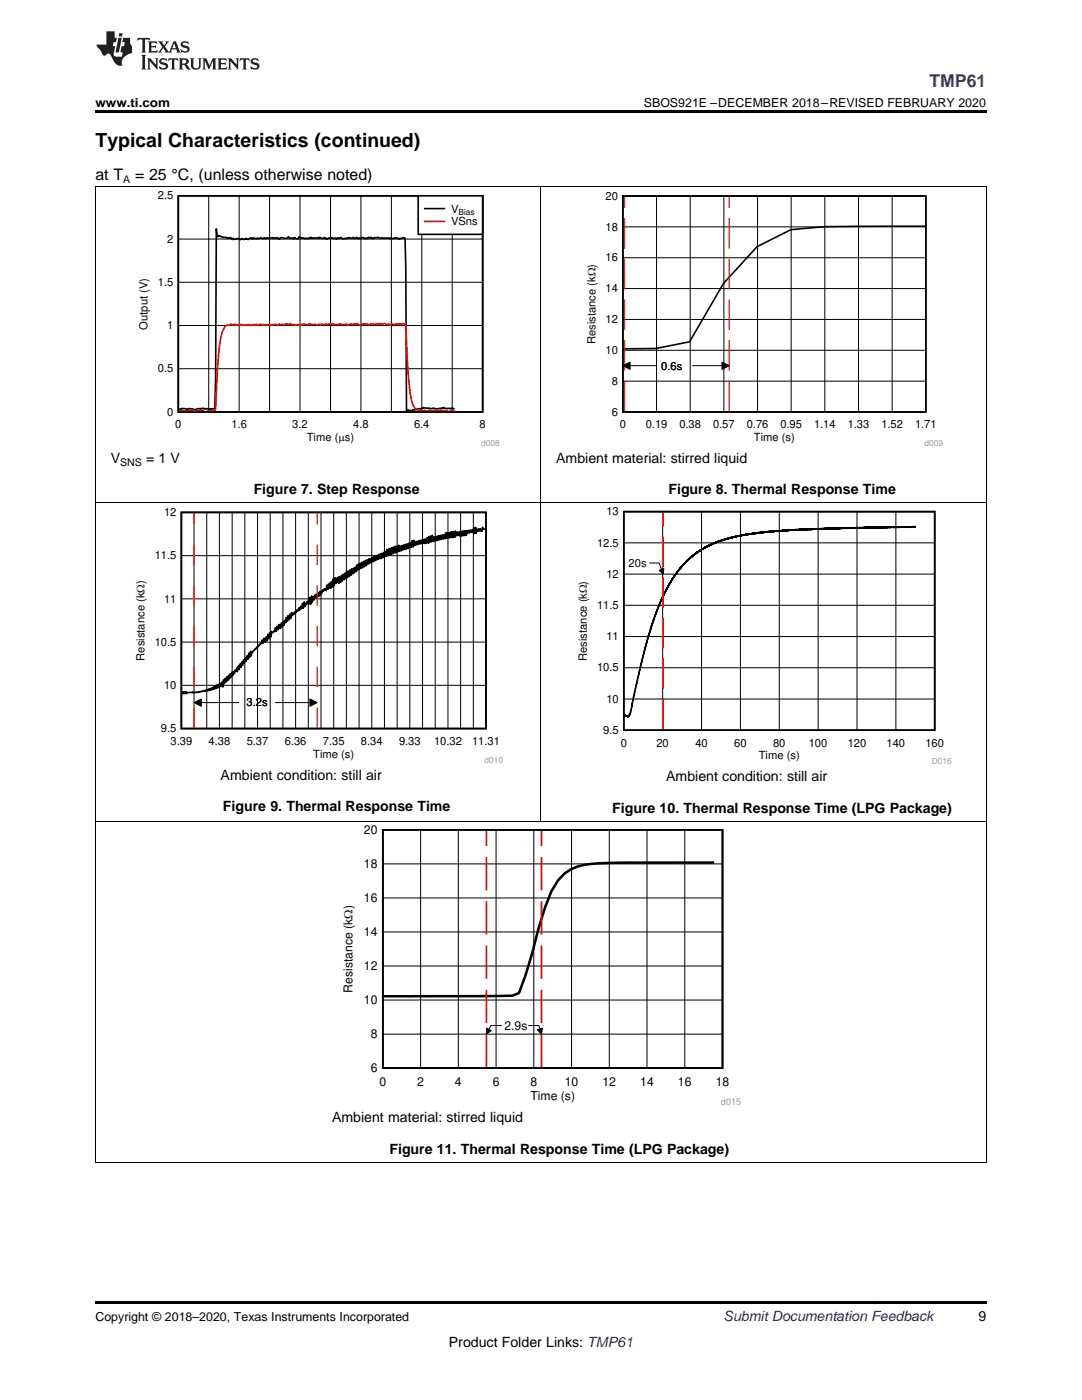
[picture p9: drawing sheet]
<svg xmlns="http://www.w3.org/2000/svg" width="216mm" height="279mm" viewBox="0 0 216 279" stroke-linecap="round" stroke-linejoin="round" font-family="sans-serif">
<path d="M19 259.7h177.8v.5h-177.8z" fill="#000"/>
<g fill="none" stroke="#000" stroke-width=".2">
<path d="M19.1 37.2v194.8M41.7 39.1v43.1M47.7 39.1v43.1M53.8 39.1v43.1M59.9 39.1v43.1M65.9 39.1v43.1M72 39.1v43.1M78.1 39.1v43.1M84.2 39.1v43.1M90.2 39.1v43.1M107.9 37.2v126.7M196.8 37.2v194.8"/>
<path d="M35.6 56.3h60.7M35.6 47.7h60.7M35.6 73.6h60.7M35.6 65h60.7M19 100.4h177.8M36.2 119.5h60.8M36.2 110.9h60.8M38.7 102.3v43.1M41.3 102.3v43.1M43.8 102.3v43.1M46.3 102.3v43.1M48.9 102.3v43.1"/>
<path d="M51.4 102.3v43.1M53.9 102.3v43.1M56.5 102.3v43.1M59 102.3v43.1M61.5 102.3v43.1M64.1 102.3v43.1M66.6 102.3v43.1M69.1 102.3v43.1M71.6 102.3v43.1M74.2 102.3v43.1M76.7 102.3v43.1M79.2 102.3v43.1"/>
<path d="M81.8 102.3v43.1M84.3 102.3v43.1M86.8 102.3v43.1M89.4 102.3v43.1M91.9 102.3v43.1M94.4 102.3v43.1M124.5 114.6h62M124.5 108.3h62M129.5 112.4h2l.5 1.2M131.5 113.8l1-.3-.2 1.1zM132.2 102.1v43.6M140 102.1v43.6"/>
<path d="M147.7 102.1v43.6M155.5 102.1v43.6M163.2 102.1v43.6M171 102.1v43.6M178.8 102.1v43.6M36.2 136.8h60.8M36.2 128.1h60.8M61.8 139.5l1.5 .7-1.5 .8zM124.5 139.5h62M124.5 133.3h62M124.5 127h62M124.5 120.8h62"/>
<path d="M38.7 140.2l1.5-.7v1.5zM40.2 140.2h7.5M54.9 140.2h6.9M19 163.9h177.8M76.4 179.2h67.8M76.4 172.4h67.8M83.9 165.6v47.6M91.5 165.6v47.6M99 165.6v47.6M106.5 165.6v47.6M114 165.6v47.6M121.6 165.6v47.6"/>
<path d="M129.1 165.6v47.6M136.6 165.6v47.6M76.4 199.6h67.8M76.4 192.8h67.8M76.4 186h67.8M76.4 206.4h67.8M97.1 205.2l.9 .5-.9 .7zM100.1 204.7h-2.1l-.4 .7M105.4 204.7h2.1l.2 .6M107.2 205.5l1-.3-.2 1.2zM19 231.9h177.8"/>
</g>
<path d="M76.4 165.6h67.8v47.6h-67.8z" fill="none" stroke="#000" stroke-width=".35"/>
<path d="M142.5 172.1l-15.6 .1a77.7 77.7 0 0 0-10.4 .4 8.4 8.4 0 0 0-6.5 5.2l-1.3 3.3-3.8 13.6-1.3 3.5-1.3 .5h-1.3l-24.4 .1" fill="none" stroke="#000" stroke-width=".5"/>
<path d="M97 165.8v3.1M97 171.1v6.6M97 179.9v6.6M108 165.8v3.1M108 171.1v6.6M108 179.9v6.6M97 197.5v6.7M97 188.7v6.6M108 188.7v6.6M108 197.5v6.7M97 206.4v6.6M108 206.4v6.6" fill="none" stroke="#f00" stroke-width=".35"/>
<path d="M131.5 113.8l1-.3-.2 1.1zM38.7 140.2l1.5-.7v1.5zM61.8 139.5l1.5 .7-1.5 .8zM97.1 205.2l.9 .5-.9 .7zM107.2 205.5l1-.3-.2 1.2z" fill="#000"/>
<path d="M124.5 102.1h62v43.6h-62zM182.6 105.1h-.4v.1l-.1-.1-.1 .1-.7-.1-.4 .2-.1-.2-.1 .1-1.2-.1-.4 .2-.2-.1-.6 .1-.1-.2-.7 .2-.2-.2v.2l-1-.1v.1l-.1-.1-.1 .1v-.1v.1l-1-.1v.1l-.4-.1v.1v-.1h-.7l-.1 .2-.2-.2-.1 .2-.6-.2-.2 .2-.2-.2-.3 .2h-.7l-.1-.1-.5 .1v-.1l-.1 .1-.1-.1-.4 .1-.2-.1h-.4l-.1 .1-.6-.1-.2 .2-.1-.2-.2 .1-.2-.1-.1 .2-.1-.2-.1 .1-.1-.1-.5 .2-.1-.1-.5 .1-.2-.1-.3 .1-.2-.1v.1l-.3-.1v.2l-.6-.2-.1 .1v-.1l-.1 .1-.2-.1-.1 .2-1-.1-.3 .1-.2-.1-.1 .1-.1-.1-.3 .1-.5-.1-.2 .2-.1-.2-.2 .2v-.1l-.1 .1-.1-.2-.1 .2-.5-.1-.1 .1-.2-.1-.1 .1-.2-.1v.1l-.3-.1-.1 .2-.3-.1-.1 .1-.1-.2-1.6 .3-.6-.1-.1 .1h-.5l-.1-.1-.1 .2-.2-.1-.1 .1v-.2l-1.2 .2-.1-.1v.2l-.2-.1-.6 .1v-.1l-.3 .1h-.4l-.1 .1-.1-.1-.1 .1-.6-.1v.2l-.5-.1-.6 .2-.1-.1-.6 .2-.2-.1-.3 .2-.3-.1v.1h-.6v.1h-.5l-.1 .1h-.7l-.1 .1-.1-.1-.5 .2h-.5v.2l-.1-.1-.3 .1h-.4v.1h-.1l-.4 .2-.3-.1-3.3 1.2-.5 .4-.1-.1-1.9 1.1-2 1.5-2 2.3-1.8 2.7-1.6 3.1-1.8 4.6-1.5 5.3-2.9 12.8-.4 .7-.8-.3" fill="none" stroke="#000" stroke-width=".32"/>
<path d="M132.3 102.3v2.8M132.3 107.1v6.1M132.3 115.2v6.1M132.3 123.3v6.1M132.3 131.4v6.1M132.3 139.5v6.1" fill="none" stroke="#f00" stroke-width=".32"/>
<path d="M35.6 39.1h60.7v43.1h-60.7zM35.7 81.7h.5l.1-.2 1.3 .2 .1-.2a1.4 1.4 0 0 1 1.2 .4l.2-.3 .3 .1 .1-.2 .5 .2 .1-.2 .2 .2 .3-.2a.38 .38 0 0 0 .6 0l.5 .2 .3-.1 .1 .2 .3-.3 .5 .1 .1-6.1 .2-29.8 .1 1.4 .2 .1 .1-.2 .6 .3 .9 .1 .2 .2 .8-.2 .3 .4 .1-.3 .3 .3 .6-.2 .5 .2 .3-.2 .6 .2 .3-.2 .4 .2 .5-.4 .5 .3 .1-.3 .2 .2 .3 .1 .3-.2 .1 .2 .6-.2a.35 .35 0 0 0 .6-.1 .36 .36 0 0 0 .6 0l.2 .2 .9-.2 .2 .2 .3-.2 .1 .2 .3-.2 .3 .3a1.24 1.24 0 0 1 1.4-.1l.6-.3 .1 .3 .6-.1 .2 .2 .3-.3 .3 .3h.3l.3-.5 .3 .3h.5l.3 .1a.39 .39 0 0 1 .6 .1l.4-.3 .2 .2 .2-.2 .4 .1 .9-.1 .2 .1 .1-.2 .6 .3 .3-.2 .3 .3 1.1-.3 .5 .2 .4-.1 .2 .2 .1-.2 .5 .1 .3-.2a1.11 1.11 0 0 0 1.2 .1l.3-.1 .4 .1 .5-.1 .5 .2 .1-.2 .3 .2 1.1-.2 .4 .3 .2-.2 .3 .1 .1-.3 .2 .2 .3-.1 .1 .2 .2-.1 .1 .1 .3-.2h.8l.5 .2 .3-.2 .3 .2 .4-.1 .8 .1 .1-.2 .5 .2a1.3 1.3 0 0 1 1.2 .1l.9-.3 .3 .1 .3 34.6M81.3 82.1l.1-.4 .3 .3 .2-.1 .1 .2M90.7 81.6l-.6-.2-.2 .2-.7-.1a.36 .36 0 0 1-.6-.2l-.2 .2-.3-.1-.1 .2-.5-.1-.2 .1h-.7l-.2-.2-.6 .2-.1-.2-.2 .1-1-.2a1.22 1.22 0 0 1-1.2 .2l-.2 .2-.8 .1-.2 .3M36.2 102.3h60.8v43.1h-60.8zM96.8 105.5l-.4 .1-.1-.4-.1 .9-.1-.4-.2 .3-.1-.5-.2 .5-.1-.5-.2 .5-.2-.4-.1 .9-.1-1.3-.2 1.3-.1-1.2-.3 .9-.1-.5-.2 .6-.1-.5-.3 .6-.1-.6-.2 .6-.1-.5-.1 .9-.1-.9-.3 1-.1-1-.1 .1-.1 .9-.1-.9-.3 1-.1-.9-.2 .9-.1-.9-.1 .8-.3-.7-.1 .7-.2-.9-.1 1.2-.3-1.1-.1 1.2-.2-1.2-.1 1.2-.2-1.1-.2 1.1-.1-1-.2 1.1-.1-1.1-.2 1.1-.2-1-.1 1.1-.1-.7h-.1l-.1 .8-.3-.9-.1 1-.1-.8-.1-.1-.1 .9-.3-.8-.1 .9-.1-.8-.2 .9-.1-.8-.2 .1-.1 .8-.1-.8-.2 .9-.1-1.3-.3 1.4-.1-1.2-.2 1.2-.1-1.1-.1 1.3-.3-1.1-.1 1.1-.1-.9-.2 1-.1-.9-.2 .8-.2-.7-.1 .8-.2-.7-.1 .7-.3-.6-.1 .7-.2-.6-.1 .7-.3-.6-.1 .7-.2-1-.1 1.3-.3-1.2-.1 1.3-.2-.9-.1 1-.3-.9-.1 1.1-.2-1-.1 1.1-.2-1-.1 1.1-.3-.9-.1 1-.2-.9-.1 1-.2-.9-.2 1-.1-1.2-.2 1.3-.2-1.1-.2 1.3-.1-1.3-.1 1.4-.2-1.2-.2 1.3-.2-1.2-.1 1.3-.2-1.2-.1 1.4-.3-1.3-.1 1.4-.2-1.2-.1 1.3-.2-.9-.2 1.1-.1-.9-.2 1-.1-.9-.3 1.1-.1-1-.1 1-.2-.8-.2 .9-.2-.8-.1 1-.2-.8-.1 1-.3-.9-.1 1-.2-.8-.1 1-.3-.8-.1 1-.1-1-.2 1.1-.1-.9-.3 1.2-.1-1-.2 1.2-.1-1.1-.3 1.3-.1-1.1-.2 1.3-.1-1.1-.3 1.3-.1-1.1-.2 1.3-.1-1.2-.1 1.4-.1-.9-.3 1.1-.1-.9-.1 .1-.1 1-.2-1-.2 1.3-.1-1h-.1l-.1 1.2-.2-1-.2 1.3-.2-1.1-.1 1.3-.2-1.1-.1 1.3-.2-1-.1-.1-.1 1.3-.2-1-.1 1.3-.1-1-.2-.1-.1 1.3-.1-1.2-.1 1-.2-.8-.2 1.1-.2-1.2-.1 1.6-.2-1.4-.1 1.6-.3-1-.1 1.3-.1-1.1-.1 1.1-.2-.9-.2 1.1-.2-.8-.1 1.1-.4-.5-.2 .6-.1-.3-.2 .7-.1-.4-.2 .8-.1-.8-.2 1-.1-.6-.1 .1-.2 .8-.1-.7-.1 .6-.1-.5-.2 1-.2-.6-.1 .1-.1 1-.1-1.3-.2 1.7-.1-1.4-.3 1.4-.1-.7-.1 .6-.2-.4-.4 1-.1-1-.2 1.3-.1-1-.3 1.1-.1-.5-.2 .8-.1-.5-.3 .7-.2-.2-.1 .4-.2-.2-.1 .5-.2 .1-.1-.3-.2 .6-.1-.6-.1 1.1-.3-.8-.1 1.1-.2-.8-.1 1.1-.3-.8-.1 1.1-.1-.5-.2 1-.1-.8-.3 1.1-.1-.8-.1 .2-.1 .9-.1-.8-.1 .8-.2-.8-.2 1.1-.1-.7-.2 1-.1-.7-.3 .8-.1-.2-.3 .5-.1-.4-.2 1.1-.2-.8-.1 1.2-.2-.9-.2 1.2-.1-.8-.2 1.1-.1-.7-.1 .7-.1-.7-.3 1-.1-.7-.2 .8-.1-.1-.3 .4-.1-.1-.2 .5-.1-.1-.3 .4-.8 .7-.1 .7-.1-.9-.2 1.3-.1-1-.3 1.3-.1-.7-.2 1.1-.1-.7-.3 1.1-.1-.7-.2 1.1-.1-.7-.1 .2-.2 .9-.1-.7-.2 1.1-.1-.7-.1 .2-.1 .9-.2-.7-.1 .7-.2-.3-.1 .7-.1-.4-.3 .8-.1-.7-.2 1.1-.1-.7-.3 1-.1-.7-.2 1-.1-.7-.2 1-.2-.7-.2 1-.1-.7-.1 1.4-.1-.9h-.2l-.1 .8-.2-.6-.1 .8-.2-.6-.2 .7-.1-.6-.2 .7-.1-.5-.2 .6-.2-.4-.2 .6-.1-.4-.2 .4-.2-.3-.2 .4-.1-.3-.2 .4-.1-.2-.3 .2-.1-.1-.1 .1-.2-.1-.1 .2-1.2 .2-.6-.1-.2 .2-.1-.2-1.1 .1-.1 .2-.1-.4-.2 .5-.1-.5-.3 .5-.1-.5-.1 .2" fill="none" stroke="#000" stroke-width=".33"/>
<path d="M38.7 102.4v2.3M38.7 108.7v4.1M38.7 116.8v4.1M63.3 102.4v2.3M63.3 108.7v4.1M63.3 116.8v4.1M38.7 124.9v4.1M38.7 133.1v4M63.3 124.9v4.1M63.3 133.1v4M38.7 141.2v4M63.3 141.2v4" fill="none" stroke="#f00" stroke-width=".23"/>
<path d="M35.7 82l1.5-.1 .2 .2 .5-.2 1 .1 1.5-.2 .3 .3M41 82.1h.2M41.4 82.1l1.5-.1 .1-.4 .6-10.9a11.1 11.1 0 0 1 1.2-5.4l.5-.4h.4l.4-.2 .3 .1 .6-.1a1.22 1.22 0 0 0 1.2 0l.3 .2 1.4-.1 .2 .1 1.1-.2 .2 .2 1-.2 1.2 .2 .2-.1 .5 .1 .1-.2h.8l.3 .2 .3-.2 .9 .1 .4-.2 .5 .2 .3-.2 .1 .2h2.2a1.28 1.28 0 0 1 1.2 0l.4-.2 .6 .2 .5-.1 1.1 .1 .1-.1 .5 .1 1-.2 .2 .2 .3-.2 1.2 .2 .6-.2 .5 .2 .7-.1 .3 .2 .6-.3 .3 .2 .5-.2 .2 .1a.44 .44 0 0 1 .7 .1l.5-.1 .1 .1 .2-.2 1.2 .2 .7-.2 .3 .2 .5-.2 .3 .1 .3-.1 .2 .1 .7-.1 .5 .2 .4-.1 .2 .2 .6-.2h.6l.1 .1 .4-.2 1.3 .1 .2 .3 .6 11.2 .4 3.3a2.57 2.57 0 0 0 1.4 2.3l.3 .2 2.1-.1 .2 .2 2.1-.2 .2 .1 .1-.1 .1 .2M88.6 82.1h.8M89.7 82.1h.7M90.7 81.9l-.3 .2" fill="none" stroke="#f00" stroke-width=".33"/>
<path d="M83.4 39.1h12.9v7.7h-12.9z" fill-rule="evenodd" fill="#fff"/>
<path d="M83.4 39.1h12.9v7.7h-12.9zM84.7 41.6h4" fill="none" stroke="#000" stroke-width=".33"/>
<path d="M84.7 44.2h4" fill="none" stroke="#f00" stroke-width=".33"/>
<path d="M124.3 39.1h60.4v43.1h-60.4zM184.6 45.1l-20 .1-6.8 .6-6.7 3.4-6.8 7.4-6.7 11.6-6.7 1.4h-6.5" fill="none" stroke="#000" stroke-width=".32"/>
<g fill="none" stroke="#000" stroke-width=".2">
<path d="M19 37.2h177.8M131 39.1v43.1M137.7 39.1v43.1M144.4 39.1v43.1M151.2 39.1v43.1M157.9 39.1v43.1M164.6 39.1v43.1M171.3 39.1v43.1M178 39.1v43.1M124.3 57.6h60.4M124.3 51.4h60.4M124.3 45.3h60.4"/>
<path d="M124.3 76.1h60.4M124.3 69.9h60.4M124.3 63.8h60.4M124.3 73l1.4-.7v1.4zM125.7 73h5.3M138.1 73h6M144.1 72.3l1.4 .7-1.4 .7z"/>
</g>
<path d="M124.6 39.3v2.2M124.6 43.5v6.1M124.6 51.7v6M124.6 59.8v6M124.6 67.9v6.1M124.6 76v6.1" fill="none" stroke="#f00" stroke-width=".2"/>
<path d="M145.5 39.3v2.2M145.5 43.5v6.1M145.5 51.7v6M145.5 59.8v6M145.5 67.9v6.1M145.5 76v6.1" fill="none" stroke="#f00" stroke-width=".23"/>
<path d="M124.3 73l1.4-.7v1.4zM144.1 72.3l1.4 .7-1.4 .7z" fill="#000"/>
<path d="M19 22h177.8v.5h-177.8z" fill="#000"/>
<g fill="#231f20">
<path d="M27.5 7.6l-.1 .5 .4-.2h.6v.1v2.1l-.2 .4h1l-.3-.4v-2.1l.1-.1h.5l.5 .2-.2-.5zM29.5 8.3l.2 .3v1.5l-.2 .4h1.8l.2-.6a1.04 1.04 0 0 1-1.3 .2v-.7h.6l.3 .2v-.6l-.3 .2h-.6v-.6l.8-.1 .4 .3-.2-.5zM31.5 8.3l.9 1.1-.9 1.1h.8l-.2-.2 .5-.7 .4 .7-.2 .2h1.5l-.1-.2 .1-.4h.9l.1 .4-.2 .2h1l-.3-.3-.7-1.9h-.5l-.9 2-.8-1 .9-1h-.8l.1 .3-.3 .5-.4-.6 .2-.2zM34.7 8.6l.4 1h-.7zM36.3 8.4a.63 .63 0 0 0-.2 .7 .63 .63 0 0 0 .6 .4l.6 .2 .1 .2a.75 .75 0 0 1-.7 .4 .75 .75 0 0 1-.6-.5l.1 .7 .1-.1a1.11 1.11 0 0 0 1.5-.6 1.13 1.13 0 0 0-1.2-.8l-.1-.4a1.04 1.04 0 0 1 1.2 .2l-.2-.5-.1 .1-.5-.2zM28.2 10.9l.2 .4v2.2l-.2 .4h1l-.3-.4v-2.2l.3-.4zM29.3 11.6l.3 .4v1.5l-.3 .4h.8l-.2-.4v-1.3l1.5 1.7v-1.9l.2-.4h-.7l.2 .4v.9l-1.1-1.3zM32 11.8a.62 .62 0 0 0-.2 .7 .62 .62 0 0 0 .6 .4l.6 .1 .1 .3a.76 .76 0 0 1-.7 .3 .76 .76 0 0 1-.6-.4l.1 .7 .1-.1a1.11 1.11 0 0 0 1.5-.6 1.13 1.13 0 0 0-1.2-.8l-.1-.4a1.04 1.04 0 0 1 1.2 .2l-.2-.6-.1 .1-.5-.1zM33.7 11.6l-.2 .6a.61 .61 0 0 1 .8-.3v1.6l-.2 .4h.9l-.2-.4v-1.6a.63 .63 0 0 1 .8 .3l-.2-.6zM35.6 11.6l.3 .4v1.5l-.3 .4h1l-.2-.2v-.8l.5 .2a.76 .76 0 0 0 1.2 .7l-1-1a.58 .58 0 0 0 .6-.5 .58 .58 0 0 0-.5-.6zM36.4 11.9h.1a.45 .45 0 0 1 .5 .1 .45 .45 0 0 1 .1 .5l-.7 .2zM37.9 11.6l.2 .2a2.17 2.17 0 0 0 .3 1.9 .99 .99 0 0 0 1.6-.6v-1.1l.2-.4h-.7l.2 .2a1.92 1.92 0 0 1-.2 1.8 .6 .6 0 0 1-.9-.5v-1.1l.2-.4zM40.4 11.6l.2 .4v1.5l-.2 .4h.7l-.2-.4v-1.4l.8 1.8 .8-1.8v1.4l-.2 .4h.9l-.2-.4v-1.5l.2-.4h-.8l-.6 1.5-.6-1.5zM43.4 11.6l.2 .4v1.5l-.2 .4h1.8l.2-.6a1.04 1.04 0 0 1-1.3 .1v-.6h.5l.4 .2v-.6l-.4 .2h-.5v-.7h.8l.3 .3-.1-.6zM45.5 11.6l.2 .4v1.5l-.2 .4h.7l-.2-.4v-1.3l1.5 1.7v-1.9l.2-.4h-.7l.2 .4v.9l-1.1-1.3zM47.9 11.6l-.1 .6a.61 .61 0 0 1 .8-.3v1.6l-.3 .4h1l-.3-.4 .1-1.6a.63 .63 0 0 1 .7 .3l-.1-.6zM50.2 11.8a.62 .62 0 0 0-.2 .7 .62 .62 0 0 0 .6 .4l.6 .1 .2 .3a.76 .76 0 0 1-.8 .3 .76 .76 0 0 1-.6-.4l.1 .7 .2-.1a1.11 1.11 0 0 0 1.5-.6 1.13 1.13 0 0 0-1.3-.8l-.1-.4a1.04 1.04 0 0 1 1.2 .2l-.1-.6-.2 .1-.5-.1z"/>
<path d="M21.2 6.3v2.6h-1.9l.1 .4 .7 .9a.91 .91 0 0 0 1 .8 .56 .56 0 0 1 .5-.3 .56 .56 0 0 1 .5 .3l.4 .8a1.53 1.53 0 0 0 1.9 1.2 1.54 1.54 0 0 1 1-2.1l.9-.3v-1.4a1.52 1.52 0 0 1-.3-1.6h-1.4l-.2 .8h.5l-.2 .8h-.4l-.2 1v.2l.4 .1-.2 .8a1.93 1.93 0 0 1-1.6-.3l.3-1.8h-.5l.2-.8h.4l.2-.8h-.4v-1.3zM23.6 7.6l-.6 2.9h.7l.6-2.9zM23.8 6.6l-.1 .7h.6l.2-.7z"/>
</g>
<text font-size="3.9" x="19" y="29.3">Typical Characteristics (continued)</text>
<text font-size="3.5" fill="#00f" x="185.5" y="17.3">TMP61</text>
<g font-size="3.2">
<text x="19" y="36">at T</text>
<text x="27" y="36">= 25 °C, (unless otherwise noted)</text>
</g>
<g font-size="2.8">
<text x="22.1" y="92.4">V</text>
<text x="29.1" y="92.4">= 1 V</text>
<text x="111" y="92.4">Ambient material: stirred liquid</text>
<text x="50.6" y="98.7">Figure 7. Step Response</text>
<text x="133.4" y="98.7">Figure 8. Thermal Response Time</text>
<text x="44" y="155.6">Ambient condition: still air</text>
<text x="132.9" y="155.9">Ambient condition: still air</text>
<text x="44.5" y="161.9">Figure 9. Thermal Response Time</text>
<text x="122.2" y="162.2">Figure 10. Thermal Response Time (LPG Package)</text>
<text x="66.3" y="224">Ambient material: stirred liquid</text>
<text x="77.7" y="230.2">Figure 11. Thermal Response Time (LPG Package)</text>
<text x="195.3" y="263.6">9</text>
<text x="89.6" y="268.9">Product Folder Links: TMP61</text>
</g>
<text font-size="2.8" fill="#0000c8" x="144.4" y="263.6">Submit Documentation Feedback</text>
<g font-size="2.5">
<text x="19" y="21.4">www.ti.com</text>
<text x="128.5" y="21.4">SBOS921E –DECEMBER 2018–REVISED FEBRUARY 2020</text>
<text x="19" y="263.6">Copyright © 2018–2020, Texas Instruments Incorporated</text>
</g>
<g font-size="2.4">
<text x="72.6" y="166.4">20</text>
<text x="72.6" y="173.2">18</text>
<text x="72.6" y="180">16</text>
<text x="72.6" y="186.8">14</text>
<text x="72.6" y="193.6">12</text>
<text x="70.3" y="198.1" transform="rotate(-90 70.3 198.1)">Resistance (k:)</text>
<text x="72.6" y="200.4">10</text>
<text x="74" y="207.2">8</text>
<text x="100.6" y="205.5">2.9s</text>
<text x="74" y="214">6</text>
<text x="75.7" y="216.7">0</text>
<text x="83.3" y="216.7">2</text>
<text x="90.8" y="216.7">4</text>
<text x="98.3" y="216.7">6</text>
<text x="105.8" y="219.5">Time (s)</text>
<text x="105.8" y="216.7">8</text>
<text x="112.7" y="216.7">10</text>
<text x="120.2" y="216.7">12</text>
<text x="127.7" y="216.7">14</text>
<text x="135.3" y="216.7">16</text>
<text x="142.8" y="216.7">18</text>
</g>
<g font-size="2.2">
<text x="31.5" y="39.8">2.5</text>
<text x="120.8" y="39.9">20</text>
<text x="90" y="42.4">V</text>
<text x="90" y="45">VSns</text>
<text x="120.8" y="46">18</text>
<text x="33.4" y="48.4">2</text>
<text x="120.8" y="52.2">16</text>
<text x="31.5" y="57.1">1.5</text>
<text x="120.8" y="58.3">14</text>
<text x="29.4" y="65.8" transform="rotate(-90 29.4 65.8)">Output (V)</text>
<text x="33.4" y="65.7">1</text>
<text x="120.8" y="64.5">12</text>
<text x="118.8" y="68.7" transform="rotate(-90 118.8 68.7)">Resistance (k:)</text>
<text x="120.8" y="70.6">10</text>
<text x="31.5" y="74.3">0.5</text>
<text x="122.1" y="76.8">8</text>
<text x="132" y="73.8">0.6s</text>
<text x="33.4" y="83">0</text>
<text x="122.1" y="83">6</text>
<text x="35" y="85.5">0</text>
<text x="46.2" y="85.5">1.6</text>
<text x="58.3" y="85.5">3.2</text>
<text x="61.2" y="88.1">Time (Ps)</text>
<text x="70.5" y="85.5">4.8</text>
<text x="82.6" y="85.5">6.4</text>
<text x="95.7" y="85.5">8</text>
<text x="123.7" y="85.5">0</text>
<text x="128.9" y="85.5">0.19</text>
<text x="135.6" y="85.5">0.38</text>
<text x="142.3" y="85.5">0.57</text>
<text x="149" y="85.5">0.76</text>
<text x="150.4" y="88.1">Time (s)</text>
<text x="155.7" y="85.5">0.95</text>
<text x="162.4" y="85.5">1.14</text>
<text x="169.1" y="85.5">1.33</text>
<text x="175.9" y="85.5">1.52</text>
<text x="182.6" y="85.5">1.71</text>
<text x="32.7" y="103">12</text>
<text x="121" y="102.8">13</text>
<text x="30.9" y="111.6">11.5</text>
<text x="119.1" y="109.1">12.5</text>
<text x="125.4" y="113.1">20s</text>
<text x="121" y="115.3">12</text>
<text x="32.7" y="120.2">11</text>
<text x="119.1" y="121.5">11.5</text>
<text x="28.8" y="131.8" transform="rotate(-90 28.8 131.8)">Resistance (k:)</text>
<text x="30.9" y="128.9">10.5</text>
<text x="117.1" y="131.9" transform="rotate(-90 117.1 131.9)">Resistance (k:)</text>
<text x="121" y="127.8">11</text>
<text x="32.7" y="137.5">10</text>
<text x="119.1" y="134">10.5</text>
<text x="49.2" y="141">3.2s</text>
<text x="121" y="140.2">10</text>
<text x="32.1" y="146.1">9.5</text>
<text x="34" y="148.7">3.39</text>
<text x="41.6" y="148.7">4.38</text>
<text x="49.2" y="148.7">5.37</text>
<text x="56.8" y="148.7">6.36</text>
<text x="64.4" y="148.7">7.35</text>
<text x="72" y="148.7">8.34</text>
<text x="79.6" y="148.7">9.33</text>
<text x="86.6" y="148.7">10.32</text>
<text x="94.2" y="148.7">11.31</text>
<text x="120.4" y="146.5">9.5</text>
<text x="123.9" y="149">0</text>
<text x="131" y="149">20</text>
<text x="138.7" y="149">40</text>
<text x="146.5" y="149">60</text>
<text x="154.3" y="149">80</text>
<text x="161.4" y="149">100</text>
<text x="169.1" y="149">120</text>
<text x="176.9" y="149">140</text>
<text x="184.7" y="149">160</text>
<text x="62.5" y="151.2">Time (s)</text>
<text x="151.4" y="151.6">Time (s)</text>
</g>
<g font-size="2.1">
<text x="24.6" y="36.6">A</text>
<text x="24" y="93">SNS</text>
</g>
<text font-size="1.8" fill="#999" x="143.9" y="220.6">d015</text>
<text font-size="1.7" x="91.5" y="42.8">Bias</text>
<g font-size="1.7" fill="#999">
<text x="96" y="89">d008</text>
<text x="184.5" y="89">d009</text>
<text x="96.7" y="152.2">d010</text>
<text x="185.9" y="152.5">D016</text>
</g>
</svg>
